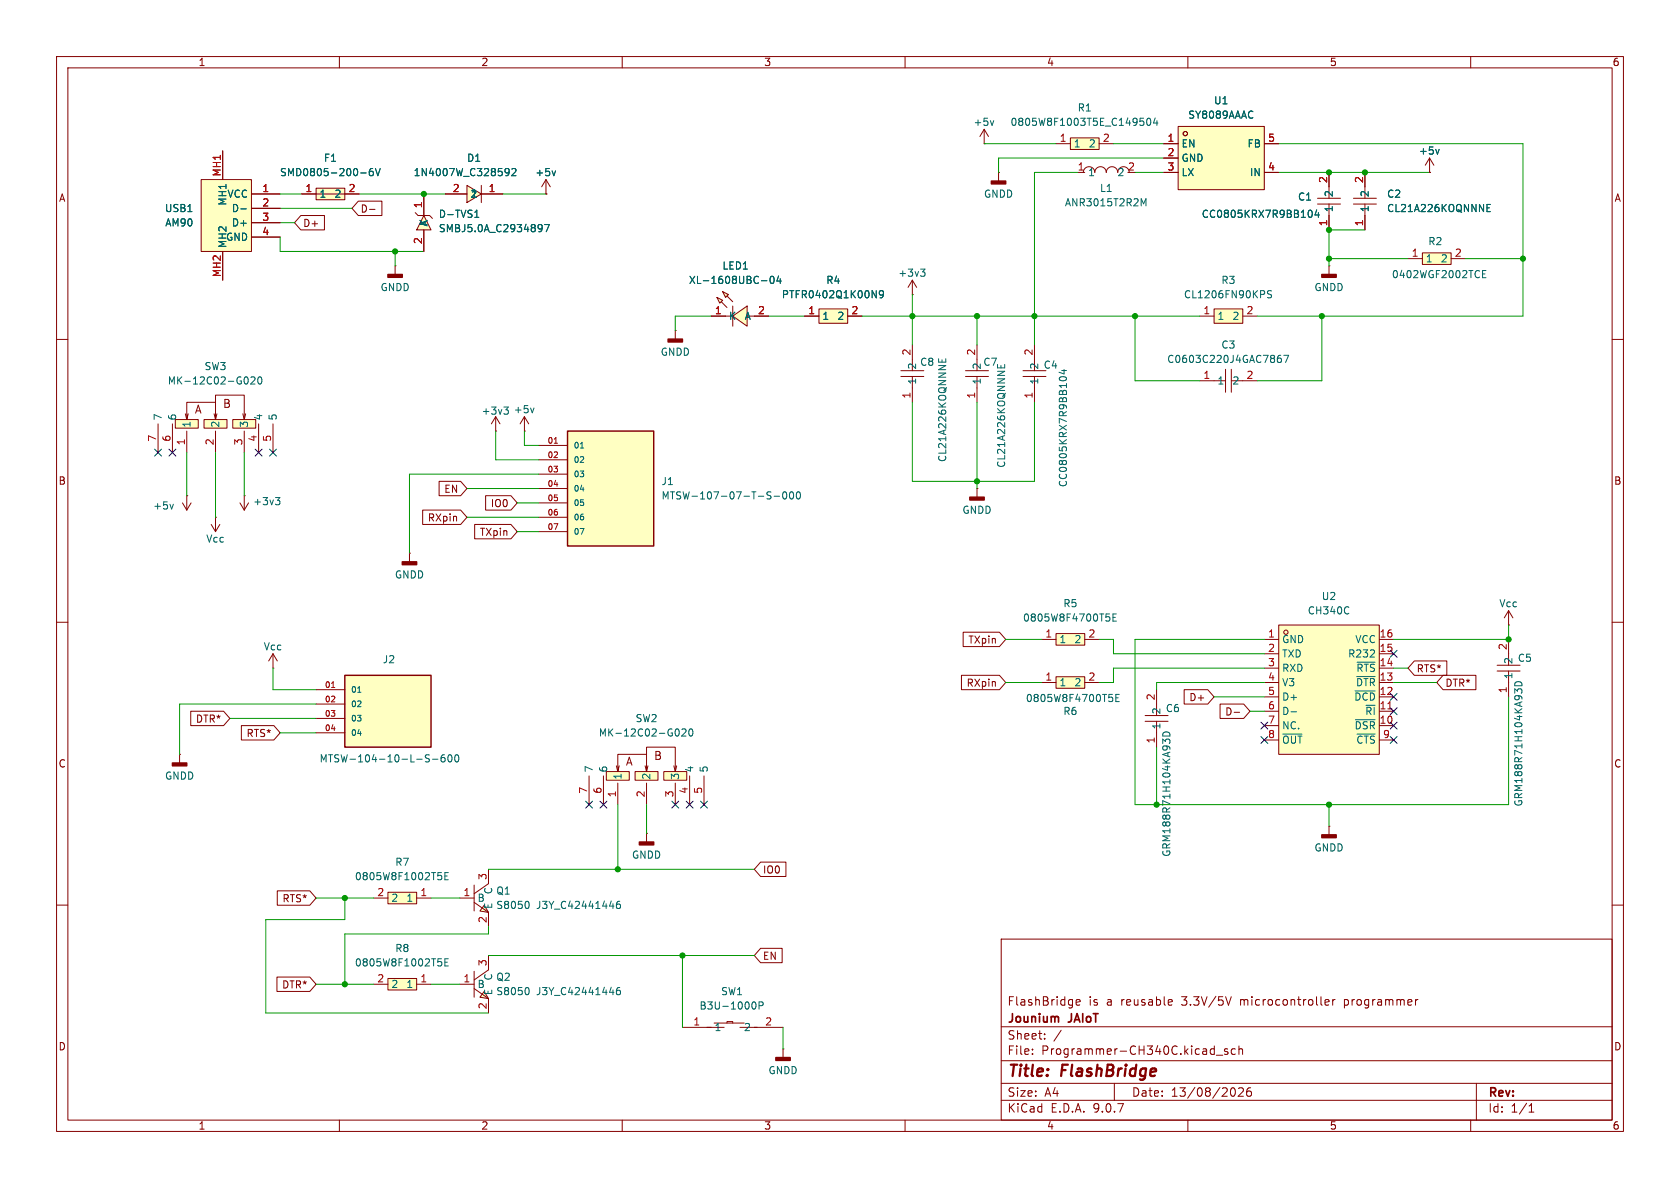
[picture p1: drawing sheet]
<svg xmlns="http://www.w3.org/2000/svg" width="297mm" height="210mm" viewBox="0 0 297 210" stroke-linecap="round" stroke-linejoin="round" font-family="sans-serif">
<g fill="none" stroke="#840000" stroke-width=".18">
<path d="M10 10h277v190h-277zM12 12h273v186h-273zM60 10v2M110 10v2M160 10v2M210 10v2M260 10v2M10 60h2M159.3 66.6h4M159.3 65.5h4M161.3 61v4.5M161.3 66.6v4.5"/>
<path d="M180.9 66.6h4M180.9 65.5h4M182.9 61v4.5M182.9 66.6v4.5M285 60h2M10 110h2M285 110h2M10 160h2M177 166h108v32h-108zM190.2 177.2l.8-.1-.1-.3-.4-.1-.3 .2 .1 .7h.6M206.7 176.7l.5 .1v.3l-.7 .1M207.2 177.6l-.5 .1"/>
<path d="M217.7 176.2l-.5 1.5M234.2 177.2l.8-.1-.1-.3-.4-.1-.3 .2 .1 .7h.6M235.6 176.7v1M236 176.7l-.3 .1-.1 .2M250.7 176.7l-.3 .1-.2 .2M285 160h2M60 198v2M110 198v2M160 198v2M177 194.5h108M177 191.5h108M177 187.5h108"/>
<path d="M177 181.5h108M182.5 186.3v.1M182.5 185.5v.1M184.7 183.6v.1M184.7 182.8v.1M187.6 182.1l-1.3 2M197 191.5v3M210 198v2M215 186.5h1.2M217 185.5l-.3-.1-.2 .2v.2l.5 .2v.3h-.5M218 192.3a.94 .94 0 0 1 0 1.5M218.4 185.5l-.4-.1-.3 .3v.4l.1 .2h.6"/>
<path d="M219 192.4l.5-.1 .2 .1 .1 .3-.9 1.1h.9M219 185.5l.2-.1 .4 .1 .1 .9M219 184.9v1.5M221.1 192.3a.59 .59 0 0 0-.7 .6v.6l.1 .2 .5 .1 .2-.1v-.5l-.1-.3h-.4l-.3 .3M260 198v2M261 191.5v6.5M270.3 196.6h.9M270.3 195.5l.4-.4v1.5"/>
</g>
<path d="M165.9 63.4v.6M166.5 63.6v.4M167.2 63.4v.6M187.3 67a.68 .68 0 0 1 .6-.4 .68 .68 0 0 1 .6 .4M187.7 65.5h.8M188.1 65.3v.8l-.9-.3" fill="none" stroke="#006464" stroke-width=".18"/>
<g fill="#ffffc2">
<path d="M126.7 52.6l1.1 .5-.6 .5z"/>
<path d="M127.8 51.6l1 .5-.5 .5z"/>
<path d="M129.5 55.9l2.6-1.8v3.6z"/>
</g>
<path d="M69.8 47h.1M69.8 47v1.5M125.7 55.9h3.8M126.7 52.6l1.1 .5-.6 .5zM127.5 53.3l1 1.1M127.8 51.6l1 .5-.5 .5zM128.5 52.3l1 1M129.5 55.9l2.6-1.8v3.6zM129.5 54.1v3.6M132.1 55.9h3.8" fill="none" stroke="#840000" stroke-width=".18"/>
<path d="M134.6 49.6h1M136.3 48.9l.1-.1a.68 .68 0 0 1 .5 .7 .68 .68 0 0 1-.5 .6 .84 .84 0 0 1-.1-1.2zM137.6 48.8l-.3 .9h.8M137.9 49.3v.8" fill="none" stroke="#006464" stroke-width=".18"/>
<path d="M68.6 48.5h2.5v.5h-2.5z" fill="#840000" stroke="#840000" stroke-width=".25"/>
<path d="M85.6 160l.8 1.3-1.6-.3z" fill="#ffffc2"/>
<path d="M119.4 58.4h.1M119.4 58.4v1.5M81.3 158.8h2.5M83.8 156.5v4.5M83.8 159.5l2.6 1.8M86.4 153.7v2.5l-2.6 1.8M85.6 160l.8 1.3-1.6-.3zM86.4 161.3v2.5" fill="none" stroke="#840000" stroke-width=".18"/>
<path d="M93.2 159.3a.79 .79 0 0 1 0 1.3M109.6 159.3l-.4 .1a.86 .86 0 0 0 0 1.2l.4-.1 .1-.4-.2-.3h-.3l-.2 .3" fill="none" stroke="#006464" stroke-width=".18"/>
<path d="M118.1 59.9h2.5v.6h-2.5z" fill="#840000" stroke="#840000" stroke-width=".25"/>
<path d="M55.9 33.3h5.1v2h-5.1z" fill="#ffffc2"/>
<path d="M53.3 34.3h10.2M55.9 33.3h5.1v2h-5.1z" fill="none" stroke="#840000" stroke-width=".18"/>
<path d="M63.8 30.6h.9M65.9 29.8l-.4 .1a.86 .86 0 0 0 0 1.2l.4-.2 .1-.4-.2-.2h-.4l-.1 .2M66.4 29.8l.4 1.3 .4-1.3" fill="none" stroke="#006464" stroke-width=".18"/>
<path d="M144.8 54.6h5.1v2.6h-5.1z" fill="#ffffc2"/>
<path d="M142.2 55.9h2.6M144.8 54.6h5.1v2.6h-5.1zM149.9 55.9h2.5" fill="none" stroke="#840000" stroke-width=".18"/>
<path d="M156.2 51.9l-.3 .3-.3-.1-.1-.2 .1-.5h.3l.2 .1a.84 .84 0 0 1-.3 1.1h-.2" fill="none" stroke="#006464" stroke-width=".18"/>
<path d="M82.5 32.8l2.6 1.5-2.6 1.5z" fill="#ffffc2"/>
<g fill="none" stroke="#840000" stroke-width=".18">
<path d="M78.7 34.3h3.8M82.5 32.8l2.6 1.5-2.6 1.5zM85.1 32.8v3M85.1 34.3h3.8M234.9 47h.1M234.9 47v1.5M87.6 76.2h.1M87.6 73.7l-.7 1.2M87.6 73.7l.8 1.2M87.6 73.7v2.5M92.7 76.2h.1M92.7 73.7l-.8 1.2"/>
<path d="M92.7 73.7l.8 1.2M92.7 73.7v2.5"/>
</g>
<path d="M89.5 29.8l.4 .1a.84 .84 0 0 1-.3 1.2h-.2M90 30.3l-.2 .3h-.3M90.5 29.9l.5-.1 .2 .4-.8 .9h.8M89.1 72h.8l-.5 .4 .4 .2 .1 .4-.3 .2h-.3M94.4 72.1l-.3 .9" fill="none" stroke="#006464" stroke-width=".18"/>
<path d="M233.7 48.5h2.5v.5h-2.5z" fill="#840000" stroke="#840000" stroke-width=".25"/>
<path d="M100.3 76.2h15.3v20.3h-15.3z" fill="#ffffc2"/>
<path d="M100.3 76.2h15.3v20.3h-15.3z" fill="none" stroke="#840000" stroke-width=".25"/>
<path d="M95.2 78.7h5.1M95.2 81.3h5.1M95.2 83.8h5.1M95.2 86.4h5.1M95.2 88.9h5.1M95.2 91.4h5.1M95.2 94h5.1" fill="none" stroke="#840000" stroke-width=".18"/>
<path d="M102.6 79.2h.6M135.8 87.5l.4 .2 .1 .3-.2 .2h-.3M135.8 86.9l.5 .1M136.8 87.7h1M138.5 87.1l.2-.2a.68 .68 0 0 1 .4 .7 .68 .68 0 0 1-.4 .6l-.2-.1-.1-.4zM139.7 87.1l.2-.2a.68 .68 0 0 1 .4 .7 .68 .68 0 0 1-.4 .6l-.2-.1-.1-.4zM140.9 87.1l.2-.2a.68 .68 0 0 1 .4 .7 .68 .68 0 0 1-.4 .6l-.2-.1-.1-.4z" fill="none" stroke="#006464" stroke-width=".18"/>
<path d="M98 78.4h.6" fill="none" stroke="#a90000" stroke-width=".18"/>
<path d="M226.1 110.5h17.7v22.9h-17.7z" fill="#ffffc2"/>
<g fill="none" stroke="#840000" stroke-width=".18">
<path d="M223.5 113h2.6M223.5 115.6h2.6M223.5 118.1h2.6M226.1 110.5h17.7v22.9h-17.7zM243.8 113h2.6M243.8 115.6h2.6M243.8 118.1h2.6M31.7 133.4h.1M31.7 133.4v1.5M223.5 120.7h2.6M223.5 123.2h2.6M223.5 125.7h2.6"/>
<path d="M223.5 128.3h2.6M223.5 130.8h2.6M243.8 120.7h2.6M243.8 123.2h2.6M243.8 125.7h2.6M243.8 128.3h2.6M243.8 130.8h2.6"/>
<circle cx="227.3" cy="111.8" r=".38"/>
</g>
<path d="M238.4 107.3l.1 .1M238.5 108.4l-.1 .1M239.9 119.6h3.2M239.9 117.1h3.2M226.8 129.8h3.4M228.2 125.8h1M239.5 122.1h3.6M239.6 127.2h3.5M239.9 129.8h3.2" fill="none" stroke="#006464" stroke-width=".18"/>
<path d="M245.4 125.3h.7" fill="none" stroke="#a90000" stroke-width=".18"/>
<path d="M30.5 134.9h2.5v.5h-2.5z" fill="#840000" stroke="#840000" stroke-width=".25"/>
<path d="M74.9 38.1l1.3 2.5h-2.5z" fill="#ffffc2"/>
<path d="M73.4 37.6l.5 .5h2l.6 .5M74.9 38.1l1.3 2.5h-2.5zM74.9 34.3v3.8M96.5 34.3h.1M96.5 31.8l-.7 1.2M96.5 31.8l.8 1.2M96.5 31.8v2.5M74.9 40.6v3.9M48.3 118.1h.1M48.3 115.6l-.8 1.2M48.3 115.6l.7 1.2M48.3 115.6v2.5" fill="none" stroke="#840000" stroke-width=".18"/>
<path d="M83.9 38.4h.8M83.9 37.5l.4-.3v1.2M95.4 39.7l.4 .1a.84 .84 0 0 1-.3 1.2M96.3 39.7h.8l-.5 1.3M98.2 30.2l-.3 .9M95.8 40.2l-.2 .3h-.2" fill="none" stroke="#006464" stroke-width=".18"/>
<g fill="#ffffc2">
<path d="M107.2 136.4h4.1v1.5h-4.1z"/>
<path d="M112.3 136.4h4v1.5h-4z"/>
<path d="M117.4 136.4h4v1.5h-4z"/>
</g>
<g fill="none" stroke="#840000" stroke-width=".18">
<path d="M104.1 137.2v5M106.7 137.2v5M107.2 136.4h4.1v1.5h-4.1zM109 135.4l.2 1M109.2 138.4v3.8M112.3 136.4h4v1.5h-4zM114 135.4l.3 1M114.3 133.4h-5.1v3l.3-1M114.3 138.4v3.8M114.5 135.4l-.2 1v-4.3h5.1v4.3M117.4 136.4h4v1.5h-4zM119.1 135.4l.3 1"/>
<path d="M119.4 138.4v3.8M119.6 135.4l-.2 1M121.9 137.2v5M124.5 137.2v5"/>
</g>
<path d="M119.7 128.8a.68 .68 0 0 1 .4 .7 .68 .68 0 0 1-.4 .6M120.6 129l.4-.2 .3 .4-.8 .9h.8M121.9 129l.2-.2a.68 .68 0 0 1 .4 .7 .68 .68 0 0 1-.4 .6l-.2-.1-.1-.4z" fill="none" stroke="#006464" stroke-width=".18"/>
<path d="M61 119.4h15.2v12.7h-15.2z" fill="#ffffc2"/>
<path d="M61 119.4h15.2v12.7h-15.2z" fill="none" stroke="#840000" stroke-width=".25"/>
<path d="M55.9 121.9h5.1M55.9 124.5h5.1M55.9 127h5.1M55.9 129.5h5.1" fill="none" stroke="#840000" stroke-width=".18"/>
<path d="M63.2 122.4h.6M75.3 134l.5 .1 .1 .3-.2 .3-.5-.1M75.3 133.5h.6M76.5 134.2h.9M78.6 133.4l-.4 .1a.86 .86 0 0 0 0 1.2l.4-.1 .1-.5-.2-.2h-.3l-.2 .2M79.3 133.5l.2-.1a.68 .68 0 0 1 .4 .7 .68 .68 0 0 1-.4 .6l-.2-.1-.1-.4zM80.5 133.5l.2-.1a.68 .68 0 0 1 .4 .7 .68 .68 0 0 1-.4 .6l-.2-.1-.1-.4z" fill="none" stroke="#006464" stroke-width=".18"/>
<path d="M58.6 121.5h.6" fill="none" stroke="#a90000" stroke-width=".18"/>
<path d="M68.6 173h5.1v2h-5.1z" fill="#ffffc2"/>
<g fill="none" stroke="#840000" stroke-width=".18">
<path d="M239.3 35.1h4M239.3 36.1h4M241.3 30.5v4.6M241.3 36.1v4.5M252.7 30.5h.1M252.7 27.9l-.7 1.3M252.7 27.9l.8 1.3M252.7 27.9v2.6M32.3 88.9l.7 1.3M33 87.6h.1M33 87.6v2.6M33.8 88.9l-.8 1.3"/>
<path d="M37.3 92.7l.8 1.3M38.1 91.4h.1M38.1 91.4v2.6M38.9 92.7l-.8 1.3M42.4 88.9l.8 1.3M43.2 87.6h.1M43.2 87.6v2.6M43.9 88.9l-.7 1.3M264.7 118.6h4M264.7 117.6h4M266.7 110.5h.1M266.7 108v2.5"/>
<path d="M266.7 113v4.6M266.7 118.6v4.6M266.7 108l-.8 1.2M266.7 108l.8 1.2M66 174h2.6M68.6 173h5.1v2h-5.1zM73.7 174h2.5"/>
</g>
<g fill="none" stroke="#006464" stroke-width=".18">
<path d="M254.4 26.4l-.3 .8M262.9 36.7h.4M262.9 37.4h.6M262.9 36.1h.6M30.6 89.1l-.3 .9M48.7 88h.8l-.4 .4 .3 .2 .1 .4-.3 .2h-.3M267.8 120.7a.68 .68 0 0 1 .8-.2 .68 .68 0 0 1 .5 .7h-1.3zM268.3 122.2l-.5-.4v.8M268.3 122l.2-.2h.3l.3 .2M77.4 169.5h.6M77.9 170l.2 .2v.3l-.2 .3M78.6 170.1h.5"/>
<path d="M79.3 169.5h-.7v1.3h.7"/>
</g>
<path d="M35.6 31.8h8.8v12.7h-8.8z" fill="#ffffc2"/>
<path d="M35.6 31.8h8.8v12.7h-8.8zM39.4 26.7v5.1M44.4 34.3h5.1M44.4 36.8h5.1M44.4 39.4h5.1M39.4 44.5v5M44.4 41.9h5.1M212.1 67.3h4.6M216.7 65.3v4M217.7 67.3h4.5M217.7 65.3v4" fill="none" stroke="#840000" stroke-width=".18"/>
<path d="M42.6 36.9h.9M225.8 63.5l.3-.2h.2l.2 .2v.3l-.2 .3-.4-.1-.1-.2M226.4 62.8l-.3 .1-.3 .5M227 62.8h.8l-.5 1.3" fill="none" stroke="#006464" stroke-width=".18"/>
<path d="M208.3 22.3h15.2v11.2h-15.2z" fill="#ffffc2"/>
<g fill="none" stroke="#840000" stroke-width=".18">
<path d="M205.7 25.4h2.6M205.7 27.9h2.6M205.7 30.5h2.6M208.3 22.3h15.2v11.2h-15.2zM223.5 25.4h2.6M223.5 30.5h2.6"/>
<circle cx="209.6" cy="23.6" r=".38"/>
</g>
<path d="M214.6 54.6h5.1v2.6h-5.1z" fill="#ffffc2"/>
<path d="M232.9 36.1h4.1M232.9 35.1h4.1M234.9 30.5v4.6M234.9 36.1v4.5M212.1 55.9h2.5M214.6 54.6h5.1v2.6h-5.1zM219.7 55.9h2.5" fill="none" stroke="#840000" stroke-width=".18"/>
<path d="M231.6 37.2a.68 .68 0 0 1 .4 .6 .68 .68 0 0 1-.4 .6M232.8 37.1l-.3 .9h.8M233.1 37.6v.8M224.8 51.4h-.5l-.2 .1v.4l.6 .2 .1 .3-.3 .2h-.4" fill="none" stroke="#006464" stroke-width=".18"/>
<g fill="#ffffc2">
<path d="M31 74.2h4.1v1.5h-4.1z"/>
<path d="M36.1 74.2h4v1.5h-4z"/>
<path d="M41.2 74.2h4v1.5h-4z"/>
</g>
<g fill="none" stroke="#840000" stroke-width=".18">
<path d="M190.5 30.5h1.3M191.5 30.5a1.01 1.01 0 0 1 1-1 1.01 1.01 0 0 1 1 1M193.6 30.5a1.01 1.01 0 0 1 1-1 1.01 1.01 0 0 1 1 1M195.6 30.5a1.01 1.01 0 0 1 1-1 1.01 1.01 0 0 1 1 1M197.6 30.5a1.01 1.01 0 0 1 1-1 1.01 1.01 0 0 1 1 1M161.3 52.1h.1M161.3 49.5l-.8 1.3M161.3 49.5l.8 1.3M161.3 49.5v2.6M27.9 74.9v5.1M30.5 74.9v5.1M31 74.2h4.1v1.5h-4.1z"/>
<path d="M32.8 73.2l.2 1M33 76.2v3.8M36.1 74.2h4v1.5h-4zM37.9 73.2l.2 1M38.1 71.1h-5.1v3.1l.3-1M38.1 76.2v3.8M38.3 73.2l-.2 1v-4.3h5.1v4.3M41.2 74.2h4v1.5h-4zM42.9 73.2l.3 1M43.2 76.2v3.8M43.4 73.2l-.2 1M45.7 74.9v5.1"/>
<path d="M48.3 74.9v5.1M170.7 65.5h4M170.7 66.6h4M172.7 61v4.5M172.7 66.6v4.5M72.4 97.8h.1M72.4 97.8v1.5M202.4 127.5h4.1M202.4 126.5h4.1M204.5 121.9v4.6M204.5 127.5v4.6M114.3 147.3h.1"/>
<path d="M114.3 147.3v1.5M234.9 146.1h.1M234.9 146.1v1.5M120.6 181.6h7.4M126.2 180.9h5.4M128.5 180.9v-.3h1v.3M130.8 181.6h7.6M138.4 185.4h.1M138.4 185.4v1.5"/>
</g>
<path d="M201.7 35.1l.5 .9 .4-.9v1.3M162.7 47.6h.8l-.4 .5 .4 .1v.4l-.2 .2h-.4M43.5 66.6a.68 .68 0 0 1 .4 .7 .68 .68 0 0 1-.4 .6M44.4 66.7l.4-.1 .3 .4-.8 .9h.8M45.8 66.7l.1-.1a.68 .68 0 0 1 .4 .7 .68 .68 0 0 1-.4 .6 .84 .84 0 0 1-.1-1.2zM177 64.6v.4M177.6 64.4v.6M205.6 129.6a.68 .68 0 0 1 .8-.2 .68 .68 0 0 1 .4 .7h-1.2zM206 131.1l-.4-.4v.7M206 130.9l.3-.2h.3l.2 .2M133.2 177.1a.68 .68 0 0 1 .5 .6 .68 .68 0 0 1-.5 .7M134.2 177.8l.6-.1 .1-.2v-.3l-.7-.1v1.3" fill="none" stroke="#006464" stroke-width=".18"/>
<g fill="#840000" stroke="#840000" stroke-width=".25">
<path d="M71.1 99.3h2.6v.5h-2.6z"/>
<path d="M233.7 147.6h2.5v.5h-2.5z"/>
<path d="M113 148.8h2.6v.6h-2.6z"/>
<path d="M137.2 186.9h2.5v.6h-2.5z"/>
</g>
<path d="M85.6 175.3l.8 1.2-1.6-.2z" fill="#ffffc2"/>
<path d="M81.3 174h2.5M83.8 171.7v4.6M83.8 174.8l2.6 1.7M85.6 175.3l.8 1.2-1.6-.2zM86.4 168.9v2.6l-2.6 1.7M86.4 176.5v2.6" fill="none" stroke="#840000" stroke-width=".18"/>
<path d="M93.2 174.6a.79 .79 0 0 1 0 1.2M109.6 174.6h-.4a.86 .86 0 0 0 0 1.2l.4-.1 .1-.4-.2-.2h-.3l-.2 .2" fill="none" stroke="#006464" stroke-width=".18"/>
<path d="M251.5 44.7h5v2h-5z" fill="#ffffc2"/>
<path d="M248.9 45.7h2.6M251.5 44.7h5v2h-5zM256.5 45.7h2.6" fill="none" stroke="#840000" stroke-width=".18"/>
<path d="M262.1 48.4h.4M262.7 47.8h-.6v1.3h.6" fill="none" stroke="#006464" stroke-width=".18"/>
<path d="M186.7 119.6h5.1v2.1h-5.1z" fill="#ffffc2"/>
<path d="M186.7 119.6h5.1v2.1h-5.1zM184.1 120.7h2.6M191.8 120.7h2.5" fill="none" stroke="#840000" stroke-width=".18"/>
<path d="M196.1 122.8h.6M196.5 123.2l.2 .3v.3l-.2 .2M197.3 123.4h.4M197.9 122.8h-.6v1.2h.6" fill="none" stroke="#006464" stroke-width=".18"/>
<path d="M186.7 112h5.1v2h-5.1z" fill="#ffffc2"/>
<path d="M174 25.4h.1M174 22.9l-.8 1.2M174 22.9l.8 1.2M174 22.9v2.5M184.1 113h2.6M186.7 112h5.1v2h-5.1zM191.8 113h2.5" fill="none" stroke="#840000" stroke-width=".18"/>
<path d="M175.7 21.3l-.3 .9M195.5 108.5h.7M196 109l.2 .3v.3l-.2 .2M196.8 109.1h.4M197.4 108.5h-.6v1.3h.6" fill="none" stroke="#006464" stroke-width=".18"/>
<path d="M189.2 24.4h5.1v2h-5.1z" fill="#ffffc2"/>
<path d="M186.7 25.4h2.5M189.2 24.4h5.1v2h-5.1zM194.3 25.4h2.5" fill="none" stroke="#840000" stroke-width=".18"/>
<path d="M201.6 20.9h.6M202.1 21.4l.1 .2-.1 .5M202.8 21l.2-.1a.68 .68 0 0 1 .5 .6 .68 .68 0 0 1-.5 .7l-.2-.2-.1-.3zM204.2 20.8l-.3 .9h.8M204.5 21.3v.9" fill="none" stroke="#006464" stroke-width=".18"/>
<path d="M68.6 157.7h5.1v2.1h-5.1z" fill="#ffffc2"/>
<g fill="none" stroke="#840000" stroke-width=".18">
<path d="M39.4 26.7v5.1M44.4 34.3h5.1M44.4 36.8h5.1M44.4 39.4h5.1M53.2 38.1h4.2v2.5h-4.2l-1.1-1.2zM53.3 34.3h2.6M61 34.3h2.5M63.3 35.6h4.2v2.5h-4.2l-1.1-1.3zM65.3 37h1M74.9 34.3v3.8M78.7 34.3h3.8M85.1 34.3h3.8"/>
<path d="M96.5 34.3h.1M176.5 30.5h.1M176.5 30.5v1.5M205.7 25.4h2.6M205.7 27.9h2.6M205.7 30.5h2.6M223.5 25.4h2.6M223.5 30.5h2.6M234.9 30.5v2.5M234.9 38.1v2.5M241.3 30.5v2.5M241.3 38.1v2.5"/>
<path d="M252.7 30.5h.1M39.4 44.5v5M44.4 41.9h5.1M74.9 40.6v3.9M125.7 55.9h2.6M133.3 55.9h2.6M142.2 55.9h2.6M149.9 55.9h2.5M74.7 90.2h6.7l1.1 1.2-1.1 1.3h-6.7zM77.6 85.1h3.8l1.1 1.3-1.1 1.2h-3.8zM83.9 92.7h6.4l1.1 1.3-1.1 1.3h-6.4zM85.8 87.6h4.5l1.1 1.3-1.1 1.3h-4.5z"/>
<path d="M172.7 86.4h.1M172.7 86.4v1.5M170 119.4h6.7l1.1 1.3-1.1 1.2h-6.7zM170.3 111.8h6.4l1.1 1.2-1.1 1.3h-6.4zM250 116.8h5.8v2.6h-5.8l-1.1-1.3zM255.1 119.4h5.8v2.5h-5.8l-1.1-1.2zM33.7 125.7h5.8l1.1 1.3-1.1 1.3h-5.8zM42.7 128.3h5.7l1.1 1.2-1.1 1.3h-5.7zM209.3 121.9h4.2l1.1 1.3-1.1 1.3h-4.2zM215.7 124.5h4.2l1.1 1.2-1.1 1.3h-4.2zM218.2 125.9h.9M49 157.5h5.8l1.1 1.3-1.1 1.2h-5.8z"/>
<path d="M66 158.8h2.6M68.6 157.7h5.1v2.1h-5.1zM73.7 158.8h2.5M134.5 152.4h4.4v2.5h-4.4l-1.2-1.2zM49 172.7h5.8l1.1 1.3-1.1 1.3h-5.8zM134.5 167.6h3.8v2.6h-3.8l-1.2-1.3z"/>
</g>
<g fill="none" stroke="#006464" stroke-width=".18">
<path d="M42.6 36.9h.9M63.8 30.6h.9M65.9 29.8l-.4 .1a.86 .86 0 0 0 0 1.2l.4-.2 .1-.4-.2-.2h-.4l-.1 .2M66.4 29.8l.4 1.3 .4-1.3M83.9 38.4h.8M83.9 37.5l.4-.3v1.2M89.5 29.8l.4 .1a.84 .84 0 0 1-.3 1.2h-.2M90 30.3l-.2 .3h-.3M90.5 29.9l.5-.1 .2 .4-.8 .9h.8M95.4 39.7l.4 .1a.84 .84 0 0 1-.3 1.2M96.3 39.7h.8l-.5 1.3M98.2 30.2l-.3 .9"/>
<path d="M231.6 37.2a.68 .68 0 0 1 .4 .6 .68 .68 0 0 1-.4 .6M232.8 37.1l-.3 .9h.8M233.1 37.6v.8M254.4 26.4l-.3 .8M262.9 36.7h.4M262.9 37.4h.6M262.9 36.1h.6M95.8 40.2l-.2 .3h-.2M134.6 49.6h1M136.3 48.9l.1-.1a.68 .68 0 0 1 .5 .7 .68 .68 0 0 1-.5 .6 .84 .84 0 0 1-.1-1.2zM137.6 48.8l-.3 .9h.8M137.9 49.3v.8"/>
<path d="M156.2 51.9l-.3 .3-.3-.1-.1-.2 .1-.5h.3l.2 .1a.84 .84 0 0 1-.3 1.1h-.2M77.4 154.2h.6M77.9 154.7l.2 .3v.3l-.2 .2M78.6 154.9h.5M79.3 154.2h-.7v1.3h.7"/>
</g>
<g fill="#840000" stroke="#840000" stroke-width=".25">
<path d="M175.3 32h2.5v.5h-2.5z"/>
<path d="M171.4 87.9h2.6v.5h-2.6z"/>
</g>
<g fill="none" stroke="#009600" stroke-width=".18">
<path d="M49.5 34.3h3.8M49.5 39.4h2.6M49.5 36.8h12.7M63.5 34.3h15.2M88.9 34.3h7.6M174 25.4h12.7M190.5 30.5h-7.6v30.5M196.8 25.4h8.9M200.7 30.5h5M205.7 27.9h-29.2v2.6M226.1 30.5h26.6M226.1 25.4h43.1v30.5h-47"/>
<path d="M49.5 41.9v2.6h25.4M69.8 44.5v2.5M125.7 55.9h-6.3v2.5M135.9 55.9h6.3M152.4 55.9h59.7M161.3 52.1v8.9M172.7 55.9v5.1M200.7 55.9v11.4h11.4M233.7 55.9v11.4h-11.5M234.9 45.7h14M241.3 40.6h-6.4v6.4M259.1 45.7h10.1"/>
<path d="M87.6 76.2v5.1h7.6M92.7 76.2v2.5h2.5M161.3 71.1v14h21.6v-14M172.7 71.1v15.3M33 80v7.6M38.1 80v11.4M43.2 80v7.6M82.5 91.4h12.7M82.5 86.4h12.7M91.4 94h3.8M91.4 88.9h3.8M95.2 83.8h-22.8v14"/>
<path d="M48.3 118.1v3.8h7.6M177.8 113h6.3M194.3 113h2.5v2.6h26.7M223.5 118.1h-26.7v2.6h-2.5M223.5 113h-22.8v29.2h66v-19M246.4 118.1h2.5M266.7 110.5v2.5h-20.3M40.6 127h15.3M49.5 129.5h6.4M55.9 124.5h-24.2v8.9M177.8 120.7h6.3M204.5 132.1v10.1"/>
<path d="M214.6 123.2h8.9M221 125.7h2.5M223.5 120.7h-19v1.2M246.4 120.7h7.6M55.9 158.8h10.1M61 158.8v3.8h-14v16.5h39.4M76.2 158.8h5.1M86.4 153.7h46.9M109.2 142.2v11.5M114.3 142.2v5.1M234.9 142.2v3.9M55.9 174h10.1"/>
<path d="M76.2 174h5.1M86.4 163.8v1.3h-25.4v8.9M86.4 168.9h46.9M120.6 168.9v12.7M138.4 181.6v3.8"/>
</g>
<g fill="none" stroke="#000084" stroke-width=".18">
<path d="M27.3 79.4l1.2 1.2M28.5 79.4l-1.2 1.2M29.9 79.4l1.2 1.2M31.1 79.4l-1.2 1.2M45.1 79.4l1.2 1.2M46.3 79.4l-1.2 1.2M47.7 79.4l1.2 1.2M48.9 79.4l-1.2 1.2M245.8 115l1.2 1.2M247 115l-1.2 1.2M222.9 130.2l1.2 1.2M222.9 127.7l1.2 1.2"/>
<path d="M224.1 130.2l-1.2 1.2M224.1 127.7l-1.2 1.2M245.8 130.2l1.2 1.2M245.8 127.7l1.2 1.2M245.8 122.6l1.2 1.2M245.8 125.1l1.2 1.2M247 130.2l-1.2 1.2M247 127.7l-1.2 1.2M247 122.6l-1.2 1.2M247 125.1l-1.2 1.2M103.5 141.6l1.2 1.2M104.7 141.6l-1.2 1.2"/>
<path d="M106.1 141.6l1.2 1.2M107.3 141.6l-1.2 1.2M118.8 141.6l1.2 1.2M120 141.6l-1.2 1.2M121.3 141.6l1.2 1.2M122.5 141.6l-1.2 1.2M123.9 141.6l1.2 1.2M125.1 141.6l-1.2 1.2"/>
</g>
<g fill="#009600" stroke="#009600" stroke-width=".18">
<circle cx="69.8" cy="44.5" r=".46"/>
<circle cx="74.9" cy="34.3" r=".46"/>
<circle cx="204.5" cy="142.2" r=".46"/>
<circle cx="234.9" cy="142.2" r=".46"/>
<circle cx="61" cy="158.8" r=".46"/>
<circle cx="120.6" cy="168.9" r=".46"/>
<circle cx="109.2" cy="153.7" r=".46"/>
<circle cx="234.9" cy="30.5" r=".46"/>
<circle cx="234.9" cy="40.6" r=".46"/>
<circle cx="233.7" cy="55.9" r=".46"/>
<circle cx="266.7" cy="113" r=".46"/>
<circle cx="269.2" cy="45.7" r=".46"/>
<circle cx="241.3" cy="30.5" r=".46"/>
<circle cx="234.9" cy="45.7" r=".46"/>
<circle cx="200.7" cy="55.9" r=".46"/>
<circle cx="182.9" cy="55.9" r=".46"/>
<circle cx="172.7" cy="85.1" r=".46"/>
<circle cx="161.3" cy="55.9" r=".46"/>
<circle cx="172.7" cy="55.9" r=".46"/>
<circle cx="61" cy="174" r=".46"/>
</g>
<g font-size="2.8" fill="#840000">
<text x="178" y="190.9">Title:</text>
<text x="187.7" y="190.9">FlashBridge</text>
</g>
<g font-size="2.1" fill="#840000">
<text x="178" y="178">FlashBridge</text>
<text x="192.4" y="178">is</text>
<text x="195.7" y="178">a</text>
<text x="198.3" y="178">reusable</text>
<text x="209.2" y="178">3.3V/5V</text>
<text x="219.6" y="178">microcontroller</text>
<text x="238.2" y="178">programmer</text>
<text x="178" y="184">Sheet:</text>
<text x="178" y="181.2">Jounium</text>
<text x="189" y="181.2">JAIoT</text>
<text x="178" y="186.7">File:</text>
<text x="184.1" y="186.7">Programmer-CH340C.kicad_sch</text>
<text x="178" y="196.9">KiCad</text>
<text x="178" y="194.1">Size:</text>
<text x="184.7" y="194.1">A4</text>
<text x="185.7" y="196.9">E.D.A.</text>
<text x="193.3" y="196.9">9.0.7</text>
<text x="200" y="194.1">Date:</text>
<text x="207" y="194.1">13/08/2026</text>
<text x="263" y="194.3">Rev:</text>
<text x="263" y="196.9">Id:</text>
<text x="267.1" y="196.9">1/1</text>
</g>
<g font-size="2" fill="#840000">
<text x="34.4" y="73.3">A</text>
<text x="39.3" y="72.3">B</text>
<text x="110.6" y="135.6">A</text>
<text x="115.5" y="134.5">B</text>
</g>
<g font-size="1.8" fill="#840000">
<text x="35" y="11.9">1</text>
<text x="85" y="11.9">2</text>
<text x="135" y="11.9">3</text>
<text x="185" y="11.9">4</text>
<text x="235" y="11.9">5</text>
<text x="285" y="11.9">6</text>
<text x="10.3" y="35.9">A</text>
<text x="285.3" y="35.9">A</text>
<text x="53.5" y="40.3">D+</text>
<text x="63.7" y="37.8">D-</text>
<text x="10.3" y="85.9">B</text>
<text x="78.4" y="87.3">EN</text>
<text x="86.7" y="89.9">IO0</text>
<text x="285.3" y="85.9">B</text>
<text x="75.5" y="92.4">RXpin</text>
<text x="84.7" y="94.9">TXpin</text>
<text x="171.1" y="114">TXpin</text>
<text x="250.3" y="119.1">RTS*</text>
<text x="170.8" y="121.6">RXpin</text>
<text x="210.2" y="124.1">D+</text>
<text x="255.4" y="121.6">DTR*</text>
<text x="34.5" y="128">DTR*</text>
<text x="43.5" y="130.5">RTS*</text>
<text x="216.5" y="126.7">D-</text>
<text x="10.3" y="135.9">C</text>
<text x="285.3" y="135.9">C</text>
<text x="134.8" y="154.6">IO0</text>
<text x="49.8" y="159.7">RTS*</text>
<text x="134.8" y="169.9">EN</text>
<text x="49.8" y="174.9">DTR*</text>
<text x="10.3" y="185.9">D</text>
<text x="285.3" y="185.9">D</text>
<text x="35" y="199.9">1</text>
<text x="85" y="199.9">2</text>
<text x="135" y="199.9">3</text>
<text x="185" y="199.9">4</text>
<text x="235" y="199.9">5</text>
<text x="285" y="199.9">6</text>
</g>
<g font-size="1.8" fill="#006464">
<text x="172" y="22.5">+5v</text>
<text x="178.5" y="22.5">0805W8F1003T5E_C149504</text>
<text x="190.4" y="19.9">R1</text>
<text x="210" y="21.2">SY8089AAAC</text>
<text x="214.5" y="18.6">U1</text>
<text x="57.2" y="28.8">F1</text>
<text x="82.5" y="28.8">D1</text>
<text x="189.7" y="26.3">1</text>
<text x="192.4" y="26.3">2</text>
<text x="208.8" y="26.3">EN</text>
<text x="208.8" y="28.8">GND</text>
<text x="220.5" y="26.3">FB</text>
<text x="250.8" y="27.5">+5v</text>
<text x="40.1" y="35.2">VCC</text>
<text x="49.4" y="31.3">SMD0805-200-6V</text>
<text x="56.4" y="35.2">1</text>
<text x="59" y="35.2">2</text>
<text x="73" y="31.3">1N4007W_C328592</text>
<text x="83.2" y="35.2">1</text>
<text x="94.5" y="31.3">+5v</text>
<text x="173.9" y="35.2">GNDD</text>
<text x="192.3" y="31.3">1</text>
<text x="194.4" y="34.1">L1</text>
<text x="197.5" y="31.3">2</text>
<text x="208.8" y="31.3">LX</text>
<text x="220.9" y="31.3">IN</text>
<text x="229.4" y="35.7">C1</text>
<text x="235.8" y="34.9" transform="rotate(-90 235.8 34.9)">2</text>
<text x="242.2" y="34.9" transform="rotate(-90 242.2 34.9)">2</text>
<text x="245.1" y="35.2">C2</text>
<text x="29.1" y="37.7">USB1</text>
<text x="29.1" y="40.2">AM90</text>
<text x="40.2" y="36.5" transform="rotate(-90 40.2 36.5)">MH1</text>
<text x="40.9" y="37.7">D-</text>
<text x="40.9" y="40.2">D+</text>
<text x="75.8" y="40.1" transform="rotate(-90 75.8 40.1)">K</text>
<text x="77.5" y="38.7">D-TVS1</text>
<text x="77.5" y="41.2">SMBJ5.0A_C2934897</text>
<text x="188.2" y="36.7">ANR3015T2R2M</text>
<text x="212.4" y="38.7">CC0805KRX7R9BB104</text>
<text x="235.8" y="37.6" transform="rotate(-90 235.8 37.6)">1</text>
<text x="242.2" y="37.6" transform="rotate(-90 242.2 37.6)">1</text>
<text x="245.1" y="37.7">CL21A226KOQNNNE</text>
<text x="39.9" y="42.8">GND</text>
<text x="40.2" y="43.9" transform="rotate(-90 40.2 43.9)">MH2</text>
<text x="127.6" y="47.9">LED1</text>
<text x="252" y="46.6">1</text>
<text x="252.4" y="43.5">R2</text>
<text x="254.6" y="46.6">2</text>
<text x="67.2" y="51.7">GNDD</text>
<text x="121.7" y="50.4">XL-1608UBC-04</text>
<text x="138.1" y="52.9">PTFR0402Q1K00N9</text>
<text x="146" y="50.4">R4</text>
<text x="158.7" y="49.1">+3v3</text>
<text x="209.2" y="52.9">CL1206FN90KPS</text>
<text x="215.8" y="50.4">R3</text>
<text x="232.3" y="51.7">GNDD</text>
<text x="246" y="49.4">0402WGF2002TCE</text>
<text x="128.8" y="56.7">K</text>
<text x="131.6" y="56.7">A</text>
<text x="145.3" y="56.7">1</text>
<text x="147.9" y="56.7">2</text>
<text x="215.1" y="56.7">1</text>
<text x="217.8" y="56.7">2</text>
<text x="36.1" y="65.6">SW3</text>
<text x="116.7" y="63.1">GNDD</text>
<text x="162.2" y="65.4" transform="rotate(-90 162.2 65.4)">2</text>
<text x="162.6" y="64.9">C8</text>
<text x="173.6" y="65.4" transform="rotate(-90 173.6 65.4)">2</text>
<text x="173.7" y="64.9">C7</text>
<text x="183.7" y="65.4" transform="rotate(-90 183.7 65.4)">2</text>
<text x="184.4" y="65.4">C4</text>
<text x="206.2" y="64.4">C0603C220J4GAC7867</text>
<text x="215.8" y="61.8">C3</text>
<text x="29.6" y="68.2">MK-12C02-G020</text>
<text x="162.2" y="68.1" transform="rotate(-90 162.2 68.1)">1</text>
<text x="173.6" y="68.1" transform="rotate(-90 173.6 68.1)">1</text>
<text x="183.7" y="68.1" transform="rotate(-90 183.7 68.1)">1</text>
<text x="215.1" y="68.2">1</text>
<text x="217.8" y="68.2">2</text>
<text x="28.8" y="74.4" transform="rotate(-90 28.8 74.4)">7</text>
<text x="31.3" y="74.4" transform="rotate(-90 31.3 74.4)">6</text>
<text x="33.9" y="75.7" transform="rotate(-90 33.9 75.7)">1</text>
<text x="39" y="75.7" transform="rotate(-90 39 75.7)">2</text>
<text x="44" y="75.7" transform="rotate(-90 44 75.7)">3</text>
<text x="46.6" y="74.4" transform="rotate(-90 46.6 74.4)">4</text>
<text x="49.1" y="74.4" transform="rotate(-90 49.1 74.4)">5</text>
<text x="85" y="73.5">+3v3</text>
<text x="90.7" y="73.3">+5v</text>
<text x="167.5" y="81.8" transform="rotate(-90 167.5 81.8)">CL21A226KOQNNNE</text>
<text x="177.9" y="82.8" transform="rotate(-90 177.9 82.8)">CL21A226KOQNNNE</text>
<text x="44.7" y="89.5">+3v3</text>
<text x="116.8" y="86">J1</text>
<text x="116.8" y="88.5">MTSW-107-07-T-S-000</text>
<text x="188.8" y="86.2" transform="rotate(-90 188.8 86.2)">CC0805KRX7R9BB104</text>
<text x="27" y="90.3">+5v</text>
<text x="170" y="91">GNDD</text>
<text x="36.4" y="96.1">Vcc</text>
<text x="69.7" y="102.5">GNDD</text>
<text x="187.9" y="107.5">R5</text>
<text x="233.6" y="106.3">U2</text>
<text x="265" y="107.5">Vcc</text>
<text x="180.8" y="110.1">0805W8F4700T5E</text>
<text x="187.2" y="113.9">1</text>
<text x="189.8" y="113.9">2</text>
<text x="226.6" y="113.9">GND</text>
<text x="231.1" y="108.8">CH340C</text>
<text x="239.5" y="113.9">VCC</text>
<text x="46.5" y="115.2">Vcc</text>
<text x="67.6" y="117.4">J2</text>
<text x="226.6" y="116.4">TXD</text>
<text x="226.6" y="119">RXD</text>
<text x="238.2" y="116.4">R232</text>
<text x="239.7" y="119">~{RTS}</text>
<text x="267.6" y="117.5" transform="rotate(-90 267.6 117.5)">2</text>
<text x="268.2" y="117.2">C5</text>
<text x="181.3" y="124.3">0805W8F4700T5E</text>
<text x="187.2" y="121.5">1</text>
<text x="189.8" y="121.5">2</text>
<text x="226.6" y="121.5">V3</text>
<text x="226.6" y="124.1">D+</text>
<text x="239.3" y="124.1">~{DCD}</text>
<text x="239.6" y="121.5">~{DTR}</text>
<text x="267.6" y="120.1" transform="rotate(-90 267.6 120.1)">1</text>
<text x="105.8" y="130.4">MK-12C02-G020</text>
<text x="112.3" y="127.9">SW2</text>
<text x="187.9" y="126.6">R6</text>
<text x="205.3" y="129" transform="rotate(-90 205.3 129)">1</text>
<text x="205.3" y="126.4" transform="rotate(-90 205.3 126.4)">2</text>
<text x="206" y="126.1">C6</text>
<text x="226.6" y="126.6">D-</text>
<text x="226.6" y="129.1">NC.</text>
<text x="226.6" y="131.7">~{OUT}</text>
<text x="239.4" y="129.1">~{DSR}</text>
<text x="239.7" y="131.7">~{CTS}</text>
<text x="241.3" y="126.6">~{RI}</text>
<text x="56.4" y="135">MTSW-104-10-L-S-600</text>
<text x="105" y="136.7" transform="rotate(-90 105 136.7)">7</text>
<text x="107.5" y="136.7" transform="rotate(-90 107.5 136.7)">6</text>
<text x="110.1" y="137.9" transform="rotate(-90 110.1 137.9)">1</text>
<text x="115.2" y="137.9" transform="rotate(-90 115.2 137.9)">2</text>
<text x="120.2" y="137.9" transform="rotate(-90 120.2 137.9)">3</text>
<text x="122.8" y="136.7" transform="rotate(-90 122.8 136.7)">4</text>
<text x="125.3" y="136.7" transform="rotate(-90 125.3 136.7)">5</text>
<text x="29.1" y="138">GNDD</text>
<text x="269.3" y="142.7" transform="rotate(-90 269.3 142.7)">GRM188R71H104KA93D</text>
<text x="62.6" y="155.8">0805W8F1002T5E</text>
<text x="69.8" y="153.3">R7</text>
<text x="111.6" y="152">GNDD</text>
<text x="207.1" y="151.6" transform="rotate(-90 207.1 151.6)">GRM188R71H104KA93D</text>
<text x="232.3" y="150.7">GNDD</text>
<text x="69.1" y="159.6">2</text>
<text x="71.7" y="159.6">1</text>
<text x="84.3" y="159.6">B</text>
<text x="87.2" y="160.8" transform="rotate(-90 87.2 160.8)">E</text>
<text x="87.2" y="158.2" transform="rotate(-90 87.2 158.2)">C</text>
<text x="87.6" y="158.3">Q1</text>
<text x="87.6" y="160.9">S8050</text>
<text x="94.9" y="160.9">J3Y_C42441446</text>
<text x="62.6" y="171">0805W8F1002T5E</text>
<text x="69.8" y="168.5">R8</text>
<text x="87.2" y="173.4" transform="rotate(-90 87.2 173.4)">C</text>
<text x="87.6" y="173.6">Q2</text>
<text x="69.1" y="174.9">2</text>
<text x="71.7" y="174.9">1</text>
<text x="84.3" y="174.9">B</text>
<text x="87.2" y="176" transform="rotate(-90 87.2 176)">E</text>
<text x="87.6" y="176.1">S8050</text>
<text x="94.9" y="176.1">J3Y_C42441446</text>
<text x="123.6" y="178.7">B3U-1000P</text>
<text x="127.4" y="176.1">SW1</text>
<text x="126.2" y="182.5">1</text>
<text x="131.4" y="182.5">2</text>
<text x="135.8" y="190.1">GNDD</text>
</g>
<g font-size="1.8" fill="#a90000">
<text x="187.3" y="25.1">1</text>
<text x="194.9" y="25.1">2</text>
<text x="206.3" y="25.1">1</text>
<text x="206.3" y="27.7">2</text>
<text x="224.1" y="25.1">5</text>
<text x="39.1" y="31.3" transform="rotate(-90 39.1 31.3)">MH1</text>
<text x="46.3" y="34">1</text>
<text x="53.9" y="34">1</text>
<text x="61.5" y="34">2</text>
<text x="79.9" y="34">2</text>
<text x="86.3" y="34">1</text>
<text x="190.4" y="30.2">1</text>
<text x="199.3" y="30.2">2</text>
<text x="206.3" y="30.2">3</text>
<text x="224.1" y="30.2">4</text>
<text x="234.7" y="32.5" transform="rotate(-90 234.7 32.5)">2</text>
<text x="241" y="32.5" transform="rotate(-90 241 32.5)">2</text>
<text x="46.3" y="36.6">2</text>
<text x="46.3" y="39.1">3</text>
<text x="46.3" y="41.7">4</text>
<text x="74.7" y="36.9" transform="rotate(-90 74.7 36.9)">1</text>
<text x="234.7" y="40.1" transform="rotate(-90 234.7 40.1)">1</text>
<text x="241" y="40.1" transform="rotate(-90 241 40.1)">1</text>
<text x="74.7" y="43.3" transform="rotate(-90 74.7 43.3)">2</text>
<text x="249.5" y="45.5">1</text>
<text x="257.1" y="45.5">2</text>
<text x="39.1" y="49.1" transform="rotate(-90 39.1 49.1)">MH2</text>
<text x="126.3" y="55.6">1</text>
<text x="133.9" y="55.6">2</text>
<text x="142.8" y="55.6">1</text>
<text x="150.4" y="55.6">2</text>
<text x="212.7" y="55.6">1</text>
<text x="220.3" y="55.6">2</text>
<text x="161" y="62.9" transform="rotate(-90 161 62.9)">2</text>
<text x="172.5" y="62.9" transform="rotate(-90 172.5 62.9)">2</text>
<text x="182.6" y="62.9" transform="rotate(-90 182.6 62.9)">2</text>
<text x="161" y="70.6" transform="rotate(-90 161 70.6)">1</text>
<text x="172.5" y="70.6" transform="rotate(-90 172.5 70.6)">1</text>
<text x="182.6" y="70.6" transform="rotate(-90 182.6 70.6)">1</text>
<text x="212.7" y="67.1">1</text>
<text x="220.3" y="67.1">2</text>
<text x="27.7" y="78.2" transform="rotate(-90 27.7 78.2)">7</text>
<text x="30.2" y="78.2" transform="rotate(-90 30.2 78.2)">6</text>
<text x="32.8" y="78.8" transform="rotate(-90 32.8 78.8)">1</text>
<text x="37.8" y="78.8" transform="rotate(-90 37.8 78.8)">2</text>
<text x="42.9" y="78.8" transform="rotate(-90 42.9 78.8)">3</text>
<text x="45.5" y="78.2" transform="rotate(-90 45.5 78.2)">4</text>
<text x="48" y="78.2" transform="rotate(-90 48 78.2)">5</text>
<text x="184.7" y="112.8">1</text>
<text x="192.3" y="112.8">2</text>
<text x="224.1" y="112.8">1</text>
<text x="243.8" y="112.8">16</text>
<text x="224.1" y="115.3">2</text>
<text x="224.1" y="117.9">3</text>
<text x="243.8" y="115.3">15</text>
<text x="243.8" y="117.9">14</text>
<text x="266.4" y="115" transform="rotate(-90 266.4 115)">2</text>
<text x="184.7" y="120.4">1</text>
<text x="192.3" y="120.4">2</text>
<text x="204.2" y="123.9" transform="rotate(-90 204.2 123.9)">2</text>
<text x="224.1" y="120.4">4</text>
<text x="224.1" y="122.9">5</text>
<text x="224.1" y="125.5">6</text>
<text x="243.8" y="120.4">13</text>
<text x="243.8" y="122.9">12</text>
<text x="243.8" y="125.5">11</text>
<text x="266.4" y="122.6" transform="rotate(-90 266.4 122.6)">1</text>
<text x="204.2" y="131.5" transform="rotate(-90 204.2 131.5)">1</text>
<text x="224.1" y="128">7</text>
<text x="224.1" y="130.6">8</text>
<text x="243.8" y="128">10</text>
<text x="244.4" y="130.6">9</text>
<text x="103.9" y="140.4" transform="rotate(-90 103.9 140.4)">7</text>
<text x="106.4" y="140.4" transform="rotate(-90 106.4 140.4)">6</text>
<text x="109" y="141" transform="rotate(-90 109 141)">1</text>
<text x="114" y="141" transform="rotate(-90 114 141)">2</text>
<text x="119.1" y="141" transform="rotate(-90 119.1 141)">3</text>
<text x="121.7" y="140.4" transform="rotate(-90 121.7 140.4)">4</text>
<text x="124.2" y="140.4" transform="rotate(-90 124.2 140.4)">5</text>
<text x="86.1" y="155.6" transform="rotate(-90 86.1 155.6)">3</text>
<text x="66.6" y="158.5">2</text>
<text x="74.2" y="158.5">1</text>
<text x="81.8" y="158.5">1</text>
<text x="86.1" y="163.3" transform="rotate(-90 86.1 163.3)">2</text>
<text x="66.6" y="173.7">2</text>
<text x="74.2" y="173.7">1</text>
<text x="81.8" y="173.7">1</text>
<text x="86.1" y="170.9" transform="rotate(-90 86.1 170.9)">3</text>
<text x="86.1" y="178.5" transform="rotate(-90 86.1 178.5)">2</text>
<text x="122.5" y="181.4">1</text>
<text x="135.2" y="181.4">2</text>
</g>
<g font-size="1.4" fill="#a90000">
<text x="96.7" y="78.5">01</text>
<text x="96.7" y="81">02</text>
<text x="96.7" y="83.6">03</text>
<text x="96.7" y="86.1">04</text>
<text x="96.7" y="88.6">05</text>
<text x="96.7" y="91.2">06</text>
<text x="96.7" y="93.7">07</text>
<text x="57.3" y="121.7">01</text>
<text x="57.3" y="124.2">02</text>
<text x="57.3" y="126.7">03</text>
<text x="57.3" y="129.3">04</text>
</g>
<g font-size="1.4" fill="#006464">
<text x="101.3" y="79.5">01</text>
<text x="101.3" y="82">02</text>
<text x="101.3" y="84.6">03</text>
<text x="101.3" y="87.1">04</text>
<text x="101.3" y="89.6">05</text>
<text x="101.3" y="92.2">06</text>
<text x="101.3" y="94.7">07</text>
<text x="62" y="122.7">01</text>
<text x="62" y="125.2">02</text>
<text x="62" y="127.7">03</text>
<text x="62" y="130.3">04</text>
</g>
</svg>
